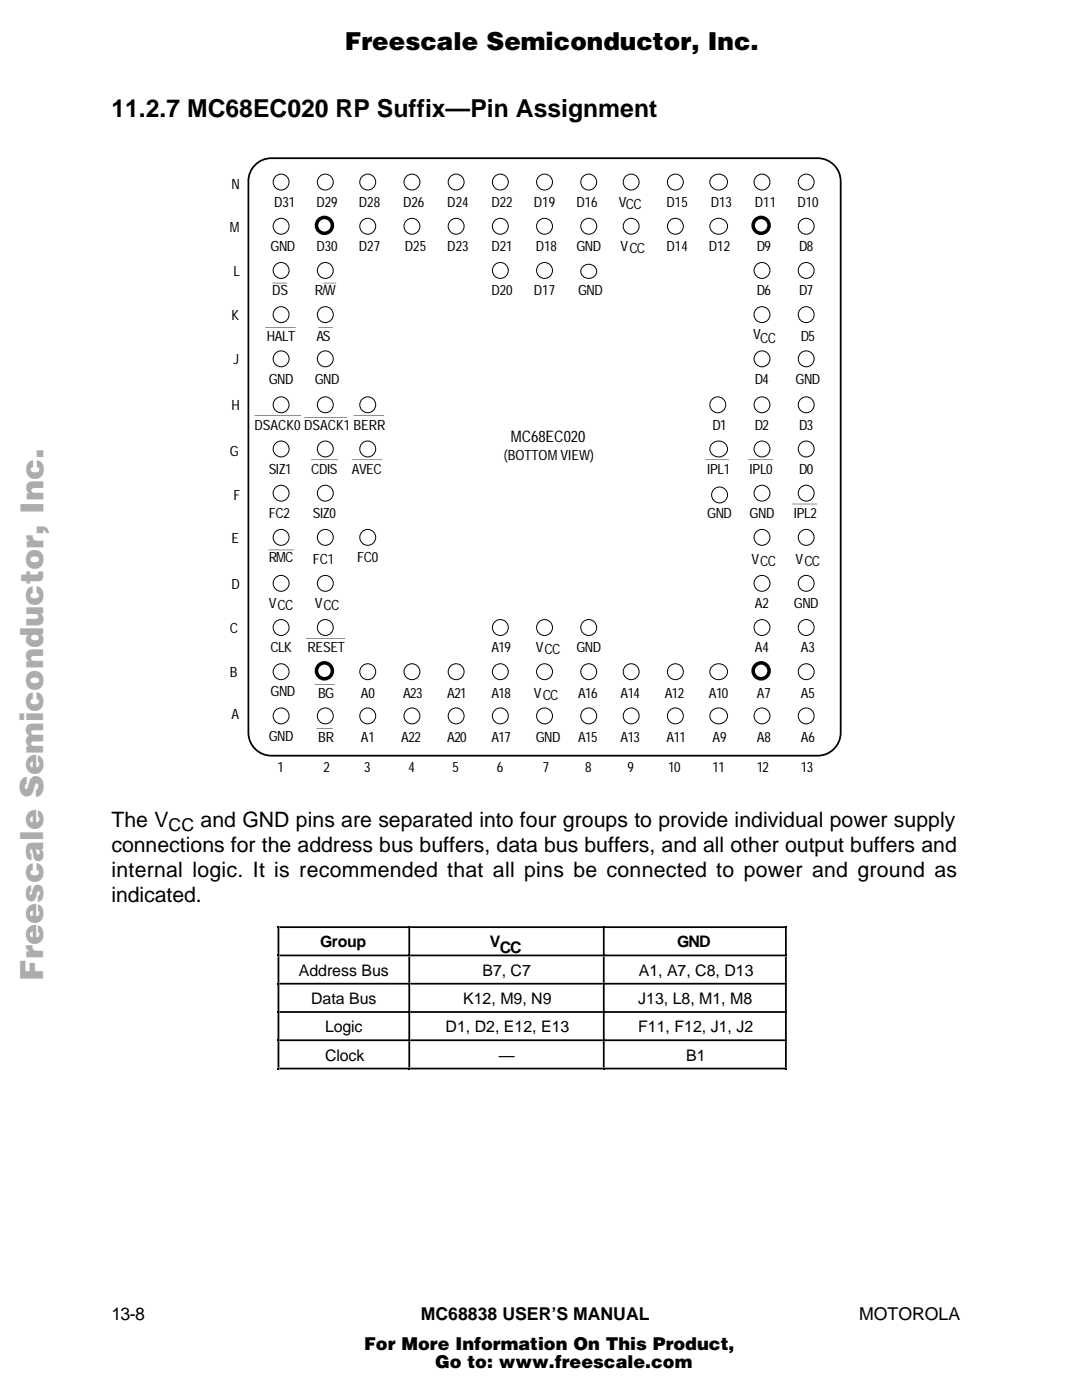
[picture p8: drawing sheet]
<svg xmlns="http://www.w3.org/2000/svg" width="216mm" height="279mm" viewBox="0 0 216 279" stroke-linecap="round" stroke-linejoin="round" font-family="sans-serif">
<path d="M51.2 32.7a4.6 4.6 0 0 1 3-1.1h109a4.6 4.6 0 0 1 4.5 4.6v110a4.6 4.6 0 0 1-4.5 4.6h-109a4.6 4.6 0 0 1-4.6-4.6v-110a4.6 4.6 0 0 1 1.6-3.5z" fill="none" stroke="#000" stroke-width=".35"/>
<circle cx="56.1" cy="80.8" r="1.76" fill="#fff"/>
<circle cx="56.1" cy="80.8" r="1.59" fill="none" stroke="#000" stroke-width=".2"/>
<circle cx="64.9" cy="80.8" r="1.76" fill="#fff"/>
<circle cx="64.9" cy="80.8" r="1.59" fill="none" stroke="#000" stroke-width=".2"/>
<circle cx="73.4" cy="80.8" r="1.76" fill="#fff"/>
<circle cx="73.4" cy="80.8" r="1.59" fill="none" stroke="#000" stroke-width=".2"/>
<circle cx="56.1" cy="89.6" r="1.76" fill="#fff"/>
<circle cx="56.1" cy="89.6" r="1.59" fill="none" stroke="#000" stroke-width=".2"/>
<circle cx="64.9" cy="89.6" r="1.76" fill="#fff"/>
<circle cx="64.9" cy="89.6" r="1.59" fill="none" stroke="#000" stroke-width=".2"/>
<circle cx="73.4" cy="89.6" r="1.76" fill="#fff"/>
<circle cx="73.4" cy="89.6" r="1.59" fill="none" stroke="#000" stroke-width=".2"/>
<circle cx="56.1" cy="98.4" r="1.76" fill="#fff"/>
<circle cx="56.1" cy="98.4" r="1.59" fill="none" stroke="#000" stroke-width=".2"/>
<circle cx="64.9" cy="98.4" r="1.76" fill="#fff"/>
<circle cx="64.9" cy="98.4" r="1.59" fill="none" stroke="#000" stroke-width=".2"/>
<circle cx="56.1" cy="107.2" r="1.76" fill="#fff"/>
<circle cx="56.1" cy="107.2" r="1.59" fill="none" stroke="#000" stroke-width=".2"/>
<circle cx="64.9" cy="107.2" r="1.76" fill="#fff"/>
<circle cx="64.9" cy="107.2" r="1.59" fill="none" stroke="#000" stroke-width=".2"/>
<circle cx="73.4" cy="107.2" r="1.76" fill="#fff"/>
<circle cx="73.4" cy="107.2" r="1.59" fill="none" stroke="#000" stroke-width=".2"/>
<circle cx="56.1" cy="116.4" r="1.76" fill="#fff"/>
<circle cx="56.1" cy="116.4" r="1.59" fill="none" stroke="#000" stroke-width=".2"/>
<circle cx="64.9" cy="116.4" r="1.76" fill="#fff"/>
<circle cx="64.9" cy="116.4" r="1.59" fill="none" stroke="#000" stroke-width=".2"/>
<circle cx="56.1" cy="125.2" r="1.76" fill="#fff"/>
<circle cx="56.1" cy="125.2" r="1.59" fill="none" stroke="#000" stroke-width=".2"/>
<circle cx="64.9" cy="125.2" r="1.76" fill="#fff"/>
<circle cx="64.9" cy="125.2" r="1.59" fill="none" stroke="#000" stroke-width=".2"/>
<circle cx="99.8" cy="125.2" r="1.76" fill="#fff"/>
<circle cx="99.8" cy="125.2" r="1.59" fill="none" stroke="#000" stroke-width=".2"/>
<circle cx="108.7" cy="125.2" r="1.76" fill="#fff"/>
<circle cx="108.7" cy="125.2" r="1.59" fill="none" stroke="#000" stroke-width=".2"/>
<circle cx="117.5" cy="125.2" r="1.76" fill="#fff"/>
<circle cx="117.5" cy="125.2" r="1.59" fill="none" stroke="#000" stroke-width=".2"/>
<circle cx="56.1" cy="134.1" r="1.76" fill="#fff"/>
<circle cx="56.1" cy="134.1" r="1.59" fill="none" stroke="#000" stroke-width=".2"/>
<circle cx="64.7" cy="133.9" r="1.59" fill="#fff"/>
<circle cx="64.7" cy="133.9" r="1.59" fill="none" stroke="#000" stroke-width=".71" stroke-linecap="butt"/>
<circle cx="82.2" cy="134.1" r="1.76" fill="#fff"/>
<circle cx="82.2" cy="134.1" r="1.59" fill="none" stroke="#000" stroke-width=".2"/>
<circle cx="91" cy="134.1" r="1.76" fill="#fff"/>
<circle cx="91" cy="134.1" r="1.59" fill="none" stroke="#000" stroke-width=".2"/>
<circle cx="99.8" cy="134.1" r="1.76" fill="#fff"/>
<circle cx="99.8" cy="134.1" r="1.59" fill="none" stroke="#000" stroke-width=".2"/>
<circle cx="108.7" cy="134.1" r="1.76" fill="#fff"/>
<circle cx="108.7" cy="134.1" r="1.59" fill="none" stroke="#000" stroke-width=".2"/>
<circle cx="117.5" cy="134.1" r="1.76" fill="#fff"/>
<circle cx="117.5" cy="134.1" r="1.59" fill="none" stroke="#000" stroke-width=".2"/>
<circle cx="73.4" cy="134.1" r="1.76" fill="#fff"/>
<circle cx="73.4" cy="134.1" r="1.59" fill="none" stroke="#000" stroke-width=".2"/>
<circle cx="56.1" cy="142.9" r="1.76" fill="#fff"/>
<circle cx="56.1" cy="142.9" r="1.59" fill="none" stroke="#000" stroke-width=".2"/>
<circle cx="64.9" cy="142.9" r="1.76" fill="#fff"/>
<circle cx="64.9" cy="142.9" r="1.59" fill="none" stroke="#000" stroke-width=".2"/>
<circle cx="82.2" cy="142.9" r="1.76" fill="#fff"/>
<circle cx="82.2" cy="142.9" r="1.59" fill="none" stroke="#000" stroke-width=".2"/>
<circle cx="91" cy="142.9" r="1.76" fill="#fff"/>
<circle cx="91" cy="142.9" r="1.59" fill="none" stroke="#000" stroke-width=".2"/>
<circle cx="99.8" cy="142.9" r="1.76" fill="#fff"/>
<circle cx="99.8" cy="142.9" r="1.59" fill="none" stroke="#000" stroke-width=".2"/>
<circle cx="108.7" cy="142.9" r="1.76" fill="#fff"/>
<circle cx="108.7" cy="142.9" r="1.59" fill="none" stroke="#000" stroke-width=".2"/>
<circle cx="117.5" cy="142.9" r="1.76" fill="#fff"/>
<circle cx="117.5" cy="142.9" r="1.59" fill="none" stroke="#000" stroke-width=".2"/>
<circle cx="73.4" cy="142.9" r="1.76" fill="#fff"/>
<circle cx="73.4" cy="142.9" r="1.59" fill="none" stroke="#000" stroke-width=".2"/>
<circle cx="56.1" cy="36.3" r="1.76" fill="#fff"/>
<circle cx="56.1" cy="36.3" r="1.59" fill="none" stroke="#000" stroke-width=".2"/>
<circle cx="64.9" cy="36.3" r="1.76" fill="#fff"/>
<circle cx="64.9" cy="36.3" r="1.59" fill="none" stroke="#000" stroke-width=".2"/>
<circle cx="82.2" cy="36.3" r="1.76" fill="#fff"/>
<circle cx="82.2" cy="36.3" r="1.59" fill="none" stroke="#000" stroke-width=".2"/>
<circle cx="91" cy="36.3" r="1.76" fill="#fff"/>
<circle cx="91" cy="36.3" r="1.59" fill="none" stroke="#000" stroke-width=".2"/>
<circle cx="99.8" cy="36.3" r="1.76" fill="#fff"/>
<circle cx="99.8" cy="36.3" r="1.59" fill="none" stroke="#000" stroke-width=".2"/>
<circle cx="108.7" cy="36.3" r="1.76" fill="#fff"/>
<circle cx="108.7" cy="36.3" r="1.59" fill="none" stroke="#000" stroke-width=".2"/>
<circle cx="117.5" cy="36.3" r="1.76" fill="#fff"/>
<circle cx="117.5" cy="36.3" r="1.59" fill="none" stroke="#000" stroke-width=".2"/>
<circle cx="73.4" cy="36.3" r="1.76" fill="#fff"/>
<circle cx="73.4" cy="36.3" r="1.59" fill="none" stroke="#000" stroke-width=".2"/>
<circle cx="56.1" cy="45.2" r="1.76" fill="#fff"/>
<circle cx="56.1" cy="45.2" r="1.59" fill="none" stroke="#000" stroke-width=".2"/>
<circle cx="64.7" cy="45" r="1.59" fill="#fff"/>
<circle cx="64.7" cy="45" r="1.59" fill="none" stroke="#000" stroke-width=".71" stroke-linecap="butt"/>
<circle cx="82.2" cy="45.2" r="1.76" fill="#fff"/>
<circle cx="82.2" cy="45.2" r="1.59" fill="none" stroke="#000" stroke-width=".2"/>
<circle cx="91" cy="45.2" r="1.76" fill="#fff"/>
<circle cx="91" cy="45.2" r="1.59" fill="none" stroke="#000" stroke-width=".2"/>
<circle cx="99.8" cy="45.2" r="1.76" fill="#fff"/>
<circle cx="99.8" cy="45.2" r="1.59" fill="none" stroke="#000" stroke-width=".2"/>
<circle cx="108.7" cy="45.2" r="1.76" fill="#fff"/>
<circle cx="108.7" cy="45.2" r="1.59" fill="none" stroke="#000" stroke-width=".2"/>
<circle cx="117.5" cy="45.2" r="1.76" fill="#fff"/>
<circle cx="117.5" cy="45.2" r="1.59" fill="none" stroke="#000" stroke-width=".2"/>
<circle cx="73.4" cy="45.2" r="1.76" fill="#fff"/>
<circle cx="73.4" cy="45.2" r="1.59" fill="none" stroke="#000" stroke-width=".2"/>
<circle cx="56.1" cy="54" r="1.76" fill="#fff"/>
<circle cx="56.1" cy="54" r="1.59" fill="none" stroke="#000" stroke-width=".2"/>
<circle cx="64.9" cy="54" r="1.76" fill="#fff"/>
<circle cx="64.9" cy="54" r="1.59" fill="none" stroke="#000" stroke-width=".2"/>
<circle cx="99.8" cy="54" r="1.76" fill="#fff"/>
<circle cx="99.8" cy="54" r="1.59" fill="none" stroke="#000" stroke-width=".2"/>
<circle cx="108.7" cy="54" r="1.76" fill="#fff"/>
<circle cx="108.7" cy="54" r="1.59" fill="none" stroke="#000" stroke-width=".2"/>
<path d="M116.2 53a1.68 1.68 0 0 1 2.4-.1 1.68 1.68 0 0 1 .1 2.4 1.68 1.68 0 0 1-2.3 .1 1.68 1.68 0 0 1-.2-2.4z" fill="#fff"/>
<path d="M116.2 53.3a1.53 1.53 0 0 1 2.1-.4 1.53 1.53 0 0 1 .5 2.1 1.53 1.53 0 0 1-2.1 .4 1.53 1.53 0 0 1-.5-2.1z" fill="none" stroke="#000" stroke-width=".2"/>
<circle cx="56.1" cy="62.8" r="1.76" fill="#fff"/>
<circle cx="56.1" cy="62.8" r="1.59" fill="none" stroke="#000" stroke-width=".2"/>
<circle cx="64.9" cy="62.8" r="1.76" fill="#fff"/>
<circle cx="64.9" cy="62.8" r="1.59" fill="none" stroke="#000" stroke-width=".2"/>
<circle cx="56.1" cy="71.6" r="1.76" fill="#fff"/>
<circle cx="56.1" cy="71.6" r="1.59" fill="none" stroke="#000" stroke-width=".2"/>
<circle cx="64.9" cy="71.6" r="1.76" fill="#fff"/>
<circle cx="64.9" cy="71.6" r="1.59" fill="none" stroke="#000" stroke-width=".2"/>
<path d="M142 88.4a1.85 1.85 0 0 1 2.7-.2 1.85 1.85 0 0 1 .1 2.7 1.85 1.85 0 0 1-2.6 .1 1.85 1.85 0 0 1-.2-2.6z" fill="#fff"/>
<path d="M142.2 88.5a1.68 1.68 0 0 1 2.3-.1 1.68 1.68 0 0 1 .2 2.3 1.68 1.68 0 0 1-2.4 .2 1.68 1.68 0 0 1-.1-2.4z" fill="none" stroke="#000" stroke-width=".2"/>
<circle cx="152" cy="80.8" r="1.76" fill="#fff"/>
<circle cx="152" cy="80.8" r="1.59" fill="none" stroke="#000" stroke-width=".2"/>
<circle cx="160.9" cy="80.8" r="1.76" fill="#fff"/>
<circle cx="160.9" cy="80.8" r="1.59" fill="none" stroke="#000" stroke-width=".2"/>
<circle cx="152" cy="89.6" r="1.76" fill="#fff"/>
<circle cx="152" cy="89.6" r="1.59" fill="none" stroke="#000" stroke-width=".2"/>
<circle cx="160.9" cy="89.6" r="1.76" fill="#fff"/>
<circle cx="160.9" cy="89.6" r="1.59" fill="none" stroke="#000" stroke-width=".2"/>
<circle cx="152" cy="98.4" r="1.76" fill="#fff"/>
<circle cx="152" cy="98.4" r="1.59" fill="none" stroke="#000" stroke-width=".2"/>
<circle cx="160.9" cy="98.4" r="1.76" fill="#fff"/>
<circle cx="160.9" cy="98.4" r="1.59" fill="none" stroke="#000" stroke-width=".2"/>
<circle cx="152" cy="107.2" r="1.76" fill="#fff"/>
<circle cx="152" cy="107.2" r="1.59" fill="none" stroke="#000" stroke-width=".2"/>
<circle cx="160.9" cy="107.2" r="1.76" fill="#fff"/>
<circle cx="160.9" cy="107.2" r="1.59" fill="none" stroke="#000" stroke-width=".2"/>
<circle cx="152" cy="116.4" r="1.76" fill="#fff"/>
<circle cx="152" cy="116.4" r="1.59" fill="none" stroke="#000" stroke-width=".2"/>
<circle cx="160.9" cy="116.4" r="1.76" fill="#fff"/>
<circle cx="160.9" cy="116.4" r="1.59" fill="none" stroke="#000" stroke-width=".2"/>
<circle cx="152" cy="125.2" r="1.76" fill="#fff"/>
<circle cx="152" cy="125.2" r="1.59" fill="none" stroke="#000" stroke-width=".2"/>
<circle cx="160.9" cy="125.2" r="1.76" fill="#fff"/>
<circle cx="160.9" cy="125.2" r="1.59" fill="none" stroke="#000" stroke-width=".2"/>
<circle cx="125.9" cy="134.1" r="1.76" fill="#fff"/>
<circle cx="125.9" cy="134.1" r="1.59" fill="none" stroke="#000" stroke-width=".2"/>
<circle cx="134.8" cy="134.1" r="1.76" fill="#fff"/>
<circle cx="134.8" cy="134.1" r="1.59" fill="none" stroke="#000" stroke-width=".2"/>
<path d="M142 132.8a1.85 1.85 0 0 1 2.7-.1 1.85 1.85 0 0 1 .1 2.6 1.85 1.85 0 0 1-2.6 .1 1.85 1.85 0 0 1-.2-2.6z" fill="#fff"/>
<path d="M142.2 132.9a1.68 1.68 0 0 1 2.3-.1 1.68 1.68 0 0 1 .2 2.4 1.68 1.68 0 0 1-2.4 .1 1.68 1.68 0 0 1-.1-2.4z" fill="none" stroke="#000" stroke-width=".2"/>
<circle cx="151.9" cy="133.9" r="1.59" fill="#fff"/>
<circle cx="151.9" cy="133.9" r="1.59" fill="none" stroke="#000" stroke-width=".71" stroke-linecap="butt"/>
<circle cx="160.9" cy="134.1" r="1.76" fill="#fff"/>
<circle cx="160.9" cy="134.1" r="1.59" fill="none" stroke="#000" stroke-width=".2"/>
<circle cx="125.9" cy="142.9" r="1.76" fill="#fff"/>
<circle cx="125.9" cy="142.9" r="1.59" fill="none" stroke="#000" stroke-width=".2"/>
<circle cx="134.8" cy="142.9" r="1.76" fill="#fff"/>
<circle cx="134.8" cy="142.9" r="1.59" fill="none" stroke="#000" stroke-width=".2"/>
<path d="M142 141.6a1.85 1.85 0 0 1 2.7-.1 1.85 1.85 0 0 1 .1 2.6 1.85 1.85 0 0 1-2.6 .1 1.85 1.85 0 0 1-.2-2.6z" fill="#fff"/>
<path d="M142.2 141.8a1.68 1.68 0 0 1 2.3-.2 1.68 1.68 0 0 1 .2 2.4 1.68 1.68 0 0 1-2.4 .1 1.68 1.68 0 0 1-.1-2.3z" fill="none" stroke="#000" stroke-width=".2"/>
<circle cx="152" cy="142.9" r="1.76" fill="#fff"/>
<circle cx="152" cy="142.9" r="1.59" fill="none" stroke="#000" stroke-width=".2"/>
<circle cx="160.9" cy="142.9" r="1.76" fill="#fff"/>
<circle cx="160.9" cy="142.9" r="1.59" fill="none" stroke="#000" stroke-width=".2"/>
<circle cx="125.9" cy="36.3" r="1.76" fill="#fff"/>
<circle cx="125.9" cy="36.3" r="1.59" fill="none" stroke="#000" stroke-width=".2"/>
<circle cx="134.8" cy="36.3" r="1.76" fill="#fff"/>
<circle cx="134.8" cy="36.3" r="1.59" fill="none" stroke="#000" stroke-width=".2"/>
<path d="M142 35.1a1.85 1.85 0 0 1 2.7-.1 1.85 1.85 0 0 1 .1 2.6 1.85 1.85 0 0 1-2.6 .1 1.85 1.85 0 0 1-.2-2.6z" fill="#fff"/>
<path d="M142.2 35.2a1.68 1.68 0 0 1 2.3-.1 1.68 1.68 0 0 1 .2 2.4 1.68 1.68 0 0 1-2.4 .1 1.68 1.68 0 0 1-.1-2.4z" fill="none" stroke="#000" stroke-width=".2"/>
<circle cx="152" cy="36.3" r="1.76" fill="#fff"/>
<circle cx="152" cy="36.3" r="1.59" fill="none" stroke="#000" stroke-width=".2"/>
<circle cx="160.9" cy="36.3" r="1.76" fill="#fff"/>
<circle cx="160.9" cy="36.3" r="1.59" fill="none" stroke="#000" stroke-width=".2"/>
<circle cx="125.9" cy="45.2" r="1.76" fill="#fff"/>
<circle cx="125.9" cy="45.2" r="1.59" fill="none" stroke="#000" stroke-width=".2"/>
<circle cx="134.8" cy="45.2" r="1.76" fill="#fff"/>
<circle cx="134.8" cy="45.2" r="1.59" fill="none" stroke="#000" stroke-width=".2"/>
<path d="M142 43.9a1.85 1.85 0 0 1 2.7-.1 1.85 1.85 0 0 1 .1 2.6 1.85 1.85 0 0 1-2.6 .1 1.85 1.85 0 0 1-.2-2.6z" fill="#fff"/>
<path d="M142.2 44a1.68 1.68 0 0 1 2.3-.1 1.68 1.68 0 0 1 .2 2.4 1.68 1.68 0 0 1-2.4 .1 1.68 1.68 0 0 1-.1-2.4z" fill="none" stroke="#000" stroke-width=".2"/>
<circle cx="151.9" cy="45" r="1.59" fill="#fff"/>
<circle cx="151.9" cy="45" r="1.59" fill="none" stroke="#000" stroke-width=".71" stroke-linecap="butt"/>
<circle cx="160.9" cy="45.2" r="1.76" fill="#fff"/>
<circle cx="160.9" cy="45.2" r="1.59" fill="none" stroke="#000" stroke-width=".2"/>
<circle cx="152" cy="54" r="1.76" fill="#fff"/>
<circle cx="152" cy="54" r="1.59" fill="none" stroke="#000" stroke-width=".2"/>
<circle cx="160.9" cy="54" r="1.76" fill="#fff"/>
<circle cx="160.9" cy="54" r="1.59" fill="none" stroke="#000" stroke-width=".2"/>
<circle cx="152" cy="62.8" r="1.76" fill="#fff"/>
<circle cx="152" cy="62.8" r="1.59" fill="none" stroke="#000" stroke-width=".2"/>
<circle cx="160.9" cy="62.8" r="1.76" fill="#fff"/>
<circle cx="160.9" cy="62.8" r="1.59" fill="none" stroke="#000" stroke-width=".2"/>
<circle cx="152" cy="71.6" r="1.76" fill="#fff"/>
<circle cx="152" cy="71.6" r="1.59" fill="none" stroke="#000" stroke-width=".2"/>
<circle cx="160.9" cy="71.6" r="1.76" fill="#fff"/>
<circle cx="160.9" cy="71.6" r="1.59" fill="none" stroke="#000" stroke-width=".2"/>
<path d="M64.6 56.4l2.5 .1zM52.9 65.3l6.1 .1zM50.8 82.9l9.3 .1zM60.7 83.3h8.5zM62.1 91.7l5.4 .1zM70.2 91.7l6.1 .1zM70.6 82.9l6 .1zM149.2 91.7l5.1 .1zM53.6 109.7l5 .1zM158 100.5l5.1 .1zM61 127.4h7.9zM62.8 136.5l4 .1z" fill="#000"/>
<circle cx="143.6" cy="98.8" r="1.76" fill="#fff"/>
<circle cx="143.6" cy="98.8" r="1.59" fill="none" stroke="#000" stroke-width=".2"/>
<circle cx="143.2" cy="80.8" r="1.76" fill="#fff"/>
<circle cx="143.2" cy="80.8" r="1.59" fill="none" stroke="#000" stroke-width=".2"/>
<g fill="#000">
<path d="M54.3 56.4l2.9 .1zM63.5 65.3l2.9 .1zM140.8 91.7l4.6 .1zM63.1 145.3l3.3 .1zM55.4 184.9h.3v.3h-.3zM55.4 185.2h.3v5.3h-.3zM55.4 190.5h.3v.4h-.3zM55.4 190.9h.3v5.2h-.3zM55.4 196.1h.3v.4h-.3zM55.4 196.5h.3v5.3h-.3zM55.7 184.9h25.8v.3h-25.8zM55.7 190.5h25.8v.4h-25.8z"/>
<path d="M55.7 196.1h25.8v.4h-25.8zM81.5 184.9h.3v.3h-.3zM81.5 185.2h.3v5.3h-.3zM81.5 190.5h.3v.4h-.3zM81.5 190.9h.3v5.2h-.3zM81.5 196.1h.3v.4h-.3zM81.5 196.5h.3v5.3h-.3zM81.8 184.9h38.5v.3h-38.5zM81.8 190.5h38.5v.4h-38.5zM81.8 196.1h38.5v.4h-38.5zM120.3 184.9h.3v.3h-.3zM120.3 185.2h.3v5.3h-.3z"/>
<path d="M120.3 190.5h.3v.4h-.3zM120.3 190.9h.3v5.2h-.3zM120.3 196.1h.3v.4h-.3zM120.3 196.5h.3v5.3h-.3zM120.6 184.9h36v.3h-36zM120.6 190.5h36v.4h-36zM120.6 196.1h36v.4h-36zM156.6 184.9h.4v.3h-.4zM156.6 185.2h.4v5.3h-.4zM156.6 190.5h.4v.4h-.4zM156.6 190.9h.4v5.2h-.4zM156.6 196.1h.4v.4h-.4z"/>
<path d="M156.6 196.5h.4v5.3h-.4zM55.4 201.8h.3v.3h-.3zM55.4 202.1h.3v5.3h-.3zM55.4 207.4h.3v.4h-.3zM55.4 207.8h.3v5.3h-.3zM55.4 213.1h.3v.3h-.3zM55.7 201.8h25.8v.3h-25.8zM55.7 207.4h25.8v.4h-25.8zM55.7 213.1h25.8v.3h-25.8zM81.5 201.8h.3v.3h-.3zM81.5 202.1h.3v5.3h-.3zM81.5 207.4h.3v.4h-.3z"/>
<path d="M81.5 207.8h.3v5.3h-.3zM81.5 213.1h.3v.3h-.3zM81.8 201.8h38.5v.3h-38.5zM81.8 207.4h38.5v.4h-38.5zM81.8 213.1h38.5v.3h-38.5zM120.3 201.8h.3v.3h-.3zM120.3 202.1h.3v5.3h-.3zM120.3 207.4h.3v.4h-.3zM120.3 207.8h.3v5.3h-.3zM120.3 213.1h.3v.3h-.3zM120.6 201.8h36v.3h-36zM120.6 207.4h36v.4h-36z"/>
<path d="M120.6 213.1h36v.3h-36zM156.6 201.8h.4v.3h-.4zM156.6 202.1h.4v5.3h-.4zM156.6 207.4h.4v.4h-.4zM156.6 207.8h.4v5.3h-.4zM156.6 213.1h.4v.3h-.4z"/>
</g>
<text font-size="6.4" fill="#acacac" x="8.6" y="195.7" transform="rotate(-90 8.6 195.7)">Freescale Semiconductor, Inc...</text>
<g font-size="4.9">
<text x="68.8" y="10.1">Freescale Semiconductor, Inc.</text>
<text x="22.2" y="23.3">11.2.7 MC68EC020 RP Suffix—Pin Assignment</text>
</g>
<g font-size="4.2">
<text x="22.2" y="165.1">The V</text>
<text x="40" y="165.1">and GND pins are separated into four groups to provide individual power supply</text>
<text x="22.2" y="170">connections for the address bus buffers, data bus buffers, and all other output buffers and</text>
<text x="22.2" y="175">internal logic. It is recommended that all pins be connected to power and ground as</text>
<text x="22.2" y="179.9">indicated.</text>
</g>
<g font-size="3.5">
<text x="33.6" y="165.8">CC</text>
<text x="22.2" y="263.5">13-8</text>
<text x="84" y="263.5">MC68838 USER’S MANUAL</text>
<text x="171.4" y="263.5">MOTOROLA</text>
<text x="72.7" y="269.4">For More Information On This Product,</text>
<text x="86.8" y="272.9">Go to: www.freescale.com</text>
</g>
<g font-size="3.2">
<text x="102" y="88.2">MC68EC020</text>
<text x="63.9" y="189.1">Group</text>
<text x="97.7" y="189.1">V</text>
<text x="99.7" y="190.1">CC</text>
<text x="135.1" y="189.1">GND</text>
<text x="59.6" y="194.7">Address Bus</text>
<text x="96.3" y="194.7">B7, C7</text>
<text x="127.5" y="194.7">A1, A7, C8, D13</text>
<text x="62.1" y="200.4">Data Bus</text>
<text x="92.4" y="200.4">K12, M9, N9</text>
<text x="127.3" y="200.4">J13, L8, M1, M8</text>
<text x="64.9" y="206">Logic</text>
<text x="88.9" y="206">D1, D2, E12, E13</text>
<text x="127.4" y="206">F11, F12, J1, J2</text>
<text x="64.9" y="211.7">Clock</text>
<text x="99.5" y="211.7">—</text>
<text x="136.9" y="211.7">B1</text>
</g>
<g font-size="2.8">
<text x="46.2" y="37.7">N</text>
<text x="54.7" y="41.3">D31</text>
<text x="63.1" y="41.3">D29</text>
<text x="71.6" y="41.3">D28</text>
<text x="80.4" y="41.3">D26</text>
<text x="89.3" y="41.3">D24</text>
<text x="98.1" y="41.3">D22</text>
<text x="106.5" y="41.3">D19</text>
<text x="115" y="41.3">D16</text>
<text x="123.5" y="41.3">VCC</text>
<text x="133" y="41.3">D15</text>
<text x="141.8" y="41.3">D13</text>
<text x="150.6" y="41.3">D11</text>
<text x="159.1" y="41.3">D10</text>
<text x="45.9" y="46.2">M</text>
<text x="54" y="50.1">GND</text>
<text x="63.1" y="50.1">D30</text>
<text x="71.6" y="50.1">D27</text>
<text x="80.8" y="50.1">D25</text>
<text x="89.3" y="50.1">D23</text>
<text x="98.1" y="50.1">D21</text>
<text x="106.9" y="50.1">D18</text>
<text x="115" y="50.1">GND</text>
<text x="123.8" y="50.1">VCC</text>
<text x="133" y="50.1">D14</text>
<text x="141.5" y="50.1">D12</text>
<text x="151" y="50.1">D9</text>
<text x="159.5" y="50.1">D8</text>
<text x="46.6" y="55">L</text>
<text x="54.3" y="58.9">DS</text>
<text x="62.8" y="58.9">R/W</text>
<text x="98.1" y="58.9">D20</text>
<text x="106.5" y="58.9">D17</text>
<text x="115.4" y="58.9">GND</text>
<text x="151" y="58.9">D6</text>
<text x="159.5" y="58.9">D7</text>
<text x="46.2" y="63.9">K</text>
<text x="53.3" y="68.1">HALT</text>
<text x="63.1" y="68.1">AS</text>
<text x="150.3" y="67.7">V</text>
<text x="151.7" y="68.4">CC</text>
<text x="159.8" y="68.1">D5</text>
<text x="46.6" y="72.7">J</text>
<text x="53.6" y="76.6">GND</text>
<text x="62.8" y="76.6">GND</text>
<text x="150.6" y="76.6">D4</text>
<text x="158.7" y="76.6">GND</text>
<text x="46.2" y="81.8">H</text>
<text x="50.8" y="85.7">DSACK0DSACK1 BERR</text>
<text x="142.2" y="85.7">D1</text>
<text x="150.6" y="85.7">D2</text>
<text x="159.5" y="85.7">D3</text>
<text x="45.9" y="91">G</text>
<text x="53.6" y="94.5">SIZ1</text>
<text x="62.1" y="94.5">CDIS</text>
<text x="70.2" y="94.5">AVEC</text>
<text x="100.5" y="91.7">(BOTTOM VIEW)</text>
<text x="141.1" y="94.5">IPL1</text>
<text x="149.6" y="94.5">IPL0</text>
<text x="159.5" y="94.5">D0</text>
<text x="46.6" y="99.8">F</text>
<text x="53.6" y="103.4">FC2</text>
<text x="62.4" y="103.4">SIZ0</text>
<text x="141.1" y="103.4">GND</text>
<text x="149.6" y="103.4">GND</text>
<text x="158.4" y="103.4">IPL2</text>
<text x="46.2" y="108.3">E</text>
<text x="53.6" y="112.2">RMC</text>
<text x="62.4" y="112.5">FC1</text>
<text x="71.3" y="112.2">FC0</text>
<text x="149.9" y="112.5">VCC</text>
<text x="158.7" y="112.5">VCC</text>
<text x="46.2" y="117.5">D</text>
<text x="53.6" y="121.4">VCC</text>
<text x="62.8" y="121.4">VCC</text>
<text x="150.6" y="121.4">A2</text>
<text x="158.4" y="121.4">GND</text>
<text x="45.9" y="126.3">C</text>
<text x="54" y="130.2">CLK</text>
<text x="61.4" y="130.2">RESET</text>
<text x="98.1" y="130.2">A19</text>
<text x="106.9" y="130.2">VCC</text>
<text x="115" y="130.2">GND</text>
<text x="150.6" y="130.2">A4</text>
<text x="159.8" y="130.2">A3</text>
<text x="45.9" y="135.1">B</text>
<text x="46.2" y="143.6">A</text>
<text x="54" y="139">GND</text>
<text x="63.5" y="139.3">BG</text>
<text x="72" y="139.3">A0</text>
<text x="80.4" y="139.3">A23</text>
<text x="89.3" y="139.3">A21</text>
<text x="98.1" y="139.3">A18</text>
<text x="106.5" y="139.3">VCC</text>
<text x="115.4" y="139.3">A16</text>
<text x="123.8" y="139.3">A14</text>
<text x="132.6" y="139.3">A12</text>
<text x="141.5" y="139.3">A10</text>
<text x="151" y="139.3">A7</text>
<text x="159.8" y="139.3">A5</text>
<text x="53.6" y="147.8">GND</text>
<text x="63.5" y="148.2">BR</text>
<text x="72" y="148.2">A1</text>
<text x="80.1" y="148.2">A22</text>
<text x="89.3" y="148.2">A20</text>
<text x="98.1" y="148.2">A17</text>
<text x="106.9" y="148.2">GND</text>
<text x="115.4" y="148.2">A15</text>
<text x="123.8" y="148.2">A13</text>
<text x="133" y="148.2">A11</text>
<text x="142.2" y="148.2">A9</text>
<text x="151" y="148.2">A8</text>
<text x="159.8" y="148.2">A6</text>
<text x="55.4" y="154.2">1</text>
<text x="64.6" y="154.2">2</text>
<text x="72.7" y="154.2">3</text>
<text x="81.5" y="154.2">4</text>
<text x="90.3" y="154.2">5</text>
<text x="99.1" y="154.2">6</text>
<text x="108.3" y="154.2">7</text>
<text x="116.8" y="154.2">8</text>
<text x="125.2" y="154.2">9</text>
<text x="133.3" y="154.2">10</text>
<text x="142.2" y="154.2">11</text>
<text x="151" y="154.2">12</text>
<text x="159.8" y="154.2">13</text>
</g>
</svg>
